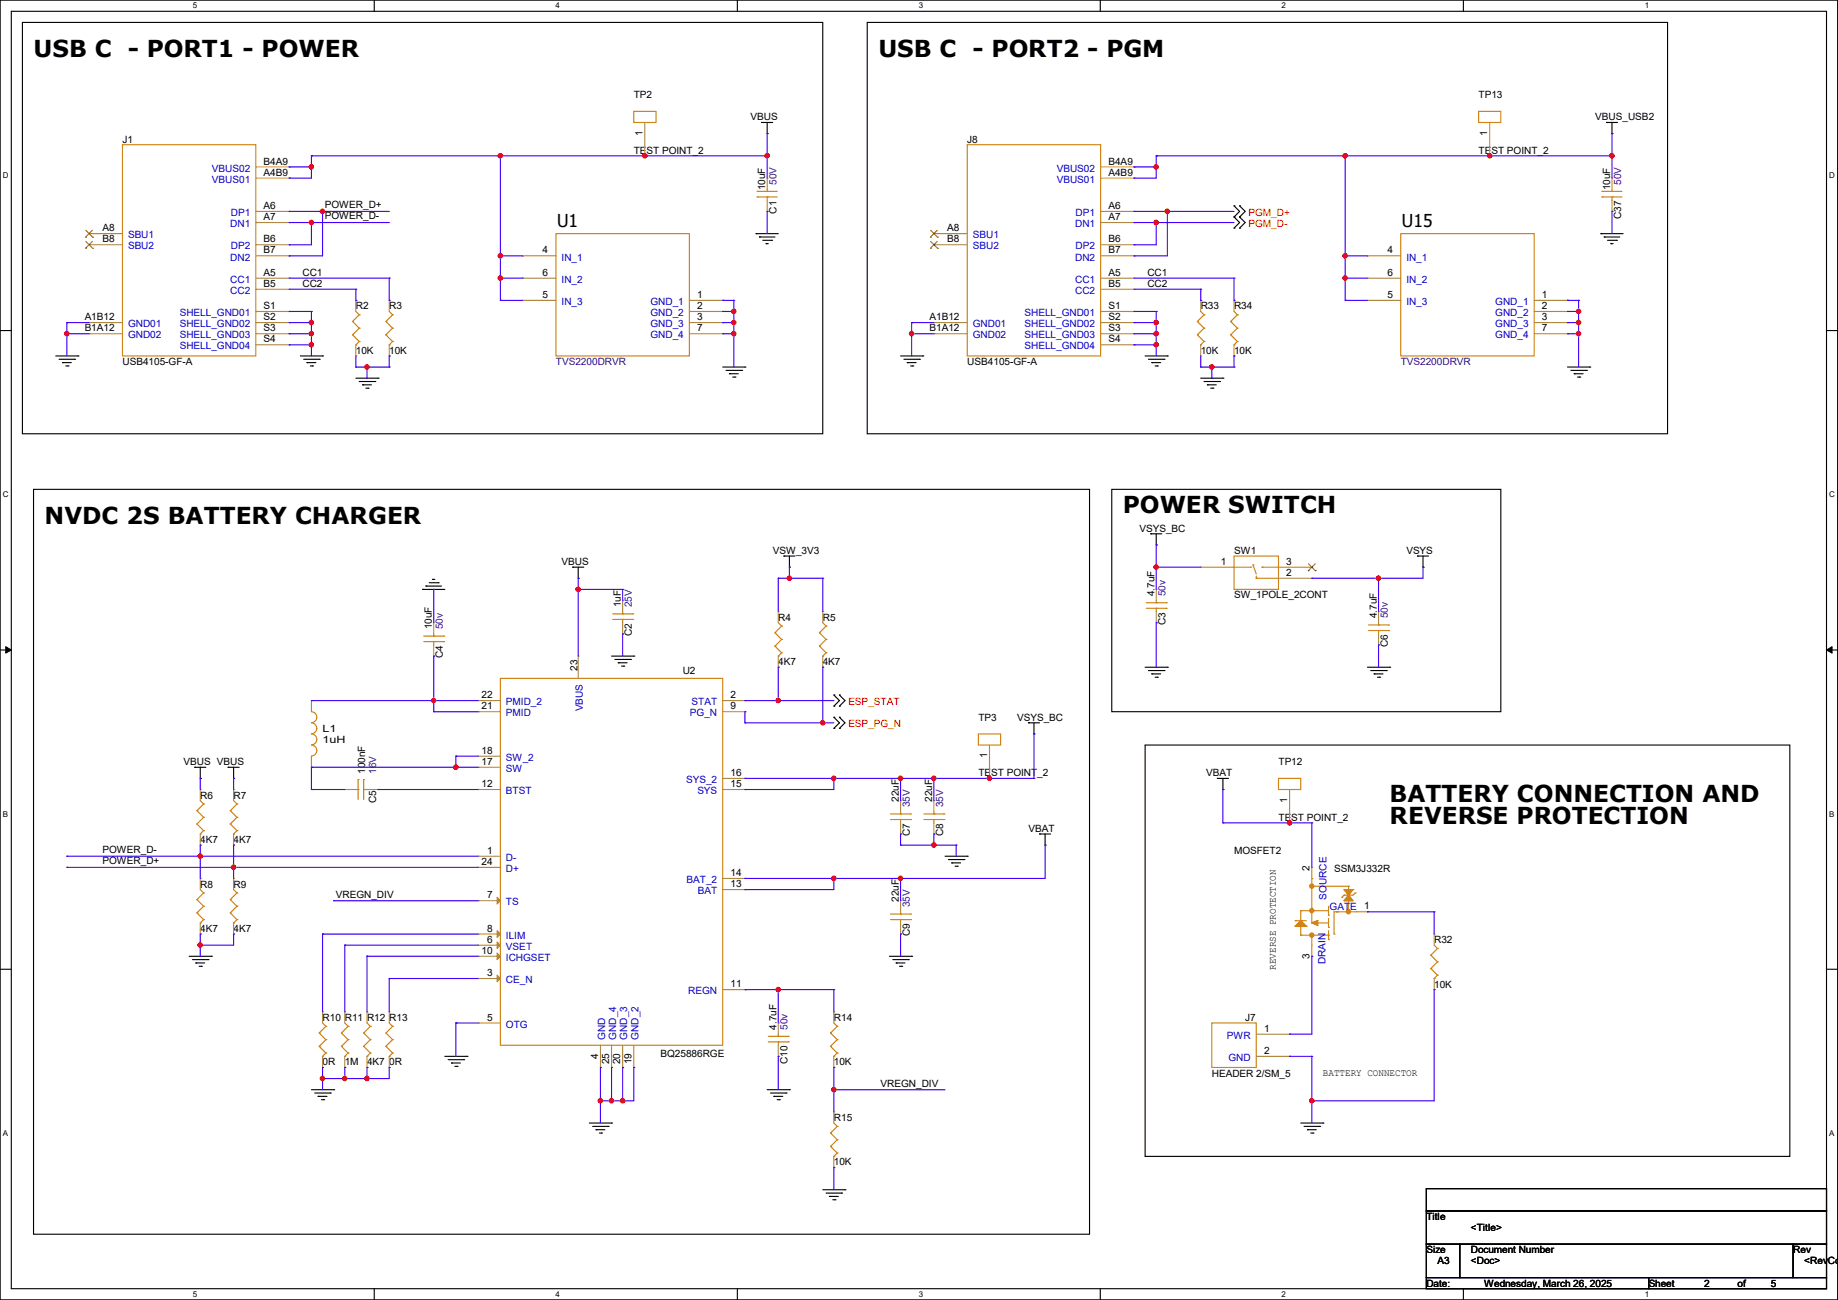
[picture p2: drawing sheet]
<svg xmlns="http://www.w3.org/2000/svg" width="420mm" height="297mm" viewBox="0 0 420 297" stroke-linecap="round" stroke-linejoin="round" font-family="sans-serif">
<path d="M0 0h419.9v297h-419.9zM2.6 2.6h414.8v291.8h-414.8z" fill="none" stroke="#000" stroke-width=".25"/>
<g fill="#fff">
<path d="M44 .3h1v2h-1z"/>
<path d="M44 294.7h1v2h-1z"/>
</g>
<path d="M85.5 0v2.6M85.5 294.4v2.6" fill="none" stroke="#000" stroke-width=".25"/>
<g fill="#fff">
<path d="M127 .3h.9v2h-.9z"/>
<path d="M127 294.7h.9v2h-.9z"/>
</g>
<path d="M168.5 0v2.6M168.5 294.4v2.6" fill="none" stroke="#000" stroke-width=".25"/>
<g fill="#fff">
<path d="M209.9 .3h1v2h-1z"/>
<path d="M209.9 294.7h1v2h-1z"/>
</g>
<path d="M251.4 0v2.6M251.4 294.4v2.6" fill="none" stroke="#000" stroke-width=".25"/>
<g fill="#fff">
<path d="M292.9 .3h.9v2h-.9z"/>
<path d="M292.9 294.7h.9v2h-.9z"/>
</g>
<path d="M334.4 0v2.6M334.4 294.4v2.6" fill="none" stroke="#000" stroke-width=".25"/>
<g fill="#fff">
<path d="M375.8 .3h1v2h-1z"/>
<path d="M375.8 294.7h1v2h-1z"/>
<path d="M.7 39h1.2v2h-1.2z"/>
<path d="M418 39h1.3v2h-1.3z"/>
<path d="M.7 112h1.2v2h-1.2z"/>
<path d="M418 112h1.3v2h-1.3z"/>
</g>
<path d="M0 75.5h2.6M417.4 75.5h2.5" fill="none" stroke="#000" stroke-width=".25"/>
<g fill="#fff">
<path d="M.7 185h1.2v1.9h-1.2z"/>
<path d="M418 185h1.2v1.9h-1.2z"/>
</g>
<path d="M0 148.5h2.6M417.4 148.5h2.5" fill="none" stroke="#000" stroke-width=".25"/>
<path d="M1.3 147.7l1.3 .8-1.3 .7zM417.4 148.5l1.2-.8v1.5z" fill="#000" stroke="#000" stroke-width=".23"/>
<g fill="#fff">
<path d="M.7 257.9h1.2v2h-1.2z"/>
<path d="M418 257.9h1.2v2h-1.2z"/>
</g>
<g fill="none" stroke="#000" stroke-width=".25">
<path d="M5.1 5.1h182.9v94h-182.9zM198.2 5.1h182.8v94h-182.8zM174 28h.1M174 28h2.6M175.3 30.5h.1M175.3 28v2.5M367.1 28h.1M367.1 28h2.5M368.3 30.5h.1M368.3 28v2.5M172.8 53.4h.1M172.8 53.4h5"/>
<path d="M173.5 54.1h.1M173.5 54.1h3.6M174.3 54.9h2M175 55.7h.1M175 55.7h.6M176.3 54.9h.1M282 49.6h.1M282 47h.1M282 52.1h.1M282 47l1.3 1.3-1.3 1.3M282 49.6l1.3 1.2-1.3 1.3M283.3 49.6h.1"/>
<path d="M283.3 47h.1M283.3 52.1h.1M283.3 47l1.2 1.3-1.2 1.3M283.3 49.6l1.2 1.2-1.2 1.3M365.8 53.4h.1M365.8 53.4h5.1M366.6 54.1h.1M366.6 54.1h3.5M367.3 54.9h2.1M368.1 55.7h.1M368.1 55.7h.5M369.4 54.9h.1"/>
<path d="M12.7 81.3h5.1M13.5 82.1h3.6M14.3 82.8h.1M14.3 82.8h2M15 83.6h.5M15.5 83.6h.1M17.1 82.1h.1M17.8 81.3h.1M68.6 81.3h5.1M69.4 82.1h3.5M70.1 82.8h.1M70.1 82.8h2.1"/>
<path d="M70.9 83.6h.5M71.4 83.6h.1M72.9 82.1h.1M73.7 81.3h.1M81.3 86.4h5.1M82.1 87.2h3.5M82.8 87.9h.1M82.8 87.9h2.1M83.6 88.7h.5M84.1 88.7h.1M85.6 87.2h.1M86.4 86.4h.1"/>
<path d="M165.1 83.9h5.1M165.9 84.6h3.6M166.7 85.4h.1M166.7 85.4h2M167.4 86.1h.5M167.9 86.1h.1M169.5 84.6h.1M170.2 83.9h.1M205.8 81.3h5.1M206.5 82.1h3.6M207.3 82.8h.1M207.3 82.8h2"/>
<path d="M208.1 83.6h.5M208.6 83.6h.1M210.1 82.1h.1M210.9 81.3h.1M261.7 81.3h5M262.4 82.1h3.6M263.2 82.8h.1M263.2 82.8h2M263.9 83.6h.6M264.5 83.6h.1M266 82.1h.1M266.7 81.3h.1"/>
<path d="M274.4 86.4h5M275.1 87.2h3.6M275.9 87.9h.1M275.9 87.9h2M276.6 88.7h.6M277.2 88.7h.1M278.7 87.2h.1M279.4 86.4h.1M358.2 83.9h5.1M358.9 84.6h3.6M359.7 85.4h.1M359.7 85.4h2"/>
<path d="M360.5 86.1h.5M361 86.1h.1M362.5 84.6h.1M363.3 83.9h.1M7.7 111.8h241.3v170.2h-241.3zM254 111.8h88.9v50.8h-88.9zM96.6 134.7h.1M96.6 134.7h5M97.3 133.9h.1M97.3 133.9h3.6M98.1 133.1h2M98.8 132.4h.1"/>
<path d="M98.8 132.4h.6M100.1 133.1h.1M130.9 129.6h.1M130.9 129.6h2.5M132.1 132.1h.1M132.1 129.6v2.5M179.1 127h.1M179.1 127h2.6M180.4 129.6h.1M180.4 127v2.6M262.9 122h.1M262.9 122h2.6"/>
<path d="M264.2 124.5h.1M264.2 122v2.5M323.9 127h.1M323.9 127h2.5M325.2 129.6h.1M325.2 127v2.6M139.7 149.9h5.1M140.5 150.7h3.6M141.3 151.4h.1M141.3 151.4h2M142 152.2h.5M142.5 152.2h.1"/>
<path d="M144.1 150.7h.1M144.8 149.9h.1M190.5 158.8h.1M190.5 158.8l1.3 1.3-1.3 1.2M191.8 158.8h.1M191.8 158.8l1.3 1.3-1.3 1.2M261.7 152.4h5M262.4 153.2h3.6M263.2 154h.1M263.2 154h2M263.9 154.7h.6M264.5 154.7h.1"/>
<path d="M266 153.2h.1M266.7 152.4h.1M312.5 152.4h5M313.2 153.2h3.6M314 154h.1M314 154h2M314.7 154.7h.6M315.3 154.7h.1M316.8 153.2h.1M317.5 152.4h.1M44.5 175.3h.1M44.5 175.3h2.5"/>
<path d="M45.8 177.8h.1M45.8 175.3v2.5M52.1 175.3h.1M52.1 175.3h2.6M53.4 177.8h.1M53.4 175.3v2.5M190.5 161.3h.1M190.5 166.4h.1M190.5 163.9h.1M190.5 163.9l1.3 1.2-1.3 1.3M191.8 161.3h.1M191.8 166.4h.1"/>
<path d="M191.8 163.9h.1M191.8 163.9l1.3 1.2-1.3 1.3M235 165.1h.1M235 165.1h2.5M236.3 167.7h.1M236.3 165.1v2.6M261.7 170.2h147.3v94h-147.3zM278.2 177.8h.1M278.2 177.8h2.5M279.4 177.8v2.6M215.9 195.6h5.1M216.7 196.4h3.6"/>
<path d="M217.5 197.1h.1M217.5 197.1h2M218.2 197.9h.5M218.7 197.9h.1M220.3 196.4h.1M221 195.6h.1M237.5 190.5h.1M237.5 190.5h2.6M238.8 193.1h.1M238.8 190.5v2.6M279.4 180.4h.1M43.2 218.5h5.1"/>
<path d="M44 219.2h3.5M47.5 219.2h.1M48.3 218.5h.1M203.2 218.5h5.1M204 219.2h3.6M207.6 219.2h.1M208.3 218.5h.1M0 221.4h2.6M44.7 220h.1M44.7 220h2.1M45.5 220.8h.5M46 220.8h.1"/>
<path d="M204.8 220h.1M204.8 220h2M205.5 220.8h.5M206 220.8h.1M417.4 221.4h2.5M71.2 249h5M71.9 249.7h3.6M72.7 250.5h.1M72.7 250.5h2M73.4 251.2h.6M74 251.2h.1M75.5 249.7h.1"/>
<path d="M76.2 249h.1M101.6 241.3h5.1M102.4 242.1h3.6M103.2 242.9h.1M103.2 242.9h2M103.9 243.6h.5M104.4 243.6h.1M106 242.1h.1M106.7 241.3h.1M134.7 256.6h5M135.4 257.3h3.6M136.2 258.1h.1"/>
<path d="M136.2 258.1h2M136.9 258.9h.6M137.5 258.9h.1M139 257.3h.1M139.7 256.6h.1M175.3 249h5.1M176.1 249.7h3.5M176.8 250.5h.1M176.8 250.5h2.1M177.6 251.2h.5M178.1 251.2h.1M179.6 249.7h.1"/>
<path d="M180.4 249h.1M297.2 256.6h5.1M298 257.3h3.5M298.7 258.1h.1M298.7 258.1h2.1M299.5 258.9h.5M300 258.9h.1M301.5 257.3h.1M302.3 256.6h.1M188 271.8h5.1M188.8 272.6h3.5M189.5 273.3h.1"/>
<path d="M189.5 273.3h2.1M190.3 274.1h.5M190.8 274.1h.1M192.3 272.6h.1M193.1 271.8h.1M325.9 271.6h91.5v5h-91.5zM325.9 276.6h91.5v7.7h-91.5zM325.9 284.3h7.6v7.6h-7.6zM325.9 291.9h50.8v2.5h-50.8zM333.5 284.3h76.2v7.6h-76.2zM376.7 291.9h40.7v2.5h-40.7zM409.7 284.3h7.7v7.6h-7.7z"/>
</g>
<g fill="none" stroke="#cc8006" stroke-width=".25">
<path d="M28 33.1h30.5v48.2h-30.5zM144.8 25.4h5.1v2.6h-5.1zM221 33.1h30.5v48.2h-30.5zM337.9 25.4h5v2.6h-5zM127 53.4h30.5v27.9h-30.5zM173 45h.1M173 43.7h.1M173 45h4.6M173 43.7h4.6M175.3 43.7h.1M175.3 45h.1M175.3 43.2v.5"/>
<path d="M175.3 45v.8M320.1 53.4h30.5v27.9h-30.5zM366.1 45h.1M366.1 43.7h.1M366.1 45h4.5M366.1 43.7h4.5M368.3 43.7h.1M368.3 45h.1M368.3 43.2v.5M368.3 45v.8M80.6 73.4h.1M80.6 76.5h.1"/>
<path d="M80.6 73.4l1.5 1.6M80.6 76.5l1.5 1.5M81.3 78.8h.1M81.3 71.2l.8 .7M82.1 71.9h.1M82.1 75h.1M82.1 78h.1M82.1 71.9l-1.5 1.5M82.1 75l-1.5 1.5M82.1 78l-.8 .8M88.2 73.4h.1M88.2 76.5h.1"/>
<path d="M88.2 73.4l1.5 1.6M88.2 76.5l1.5 1.5M88.9 78.8h.1M88.9 71.2l.8 .7M89.7 71.9h.1M89.7 75h.1M89.7 78h.1M89.7 71.9l-1.5 1.5M89.7 75l-1.5 1.5M89.7 78l-.8 .8M273.6 73.4h.1M273.6 76.5h.1"/>
<path d="M273.6 73.4l1.5 1.6M273.6 76.5l1.5 1.5M274.4 78.8h.1M274.4 71.2l.7 .7M275.1 71.9h.1M275.1 75h.1M275.1 78h.1M275.1 71.9l-1.5 1.5M275.1 75l-1.5 1.5M275.1 78l-.7 .8M281.2 73.4h.1M281.2 76.5h.1"/>
<path d="M281.2 73.4l1.5 1.6M281.2 76.5l1.5 1.5M282 78.8h.1M282 71.2l.7 .7M282.7 71.9h.1M282.7 75h.1M282.7 78h.1M282.7 71.9l-1.5 1.5M282.7 75l-1.5 1.5M282.7 78l-.7 .8M142.3 139.7v.6M261.9 139h4.6"/>
<path d="M261.9 137.7h4.6M264.2 137.7h.1M264.2 139h.1M264.2 137.2v.5M264.2 139v.7M266.5 139h.1M266.5 137.7h.1M282 127h10.1v7.7h-10.1zM282 129.6h3.8M285.8 129.6h.1M286.3 129.1h.1M286.3 129.1l.8 2"/>
<path d="M287.1 132.1h.1M287.1 132.1h5M287.1 131.6v.5M288.3 129.6h.1M288.3 129.6h3.8M96.8 146.6h4.6M96.8 145.3h4.6M99.1 145.3h.1M99.1 146.6h.1M99.1 144.8v.5M99.1 146.6v.8M101.4 146.6h.1"/>
<path d="M101.4 145.3h.1M114.3 155h50.8v83.8h-50.8zM140 141.5h4.6M140 140.3h4.6M142.3 140.3h.1M142.3 141.5h.1M142.3 141.5v.8M144.6 141.5h.1M144.6 140.3h.1M177.1 144.6h.1M177.1 147.6h.1M177.1 144.6l1.5 1.5"/>
<path d="M177.1 147.6l1.5 1.5M177.8 149.9h.1M177.8 142.3l.8 .7M178.6 143h.1M178.6 146.1h.1M178.6 149.1h.1M178.6 143l-1.5 1.6M178.6 146.1l-1.5 1.5M178.6 149.1l-.8 .8M187.2 144.6h.1M187.2 147.6h.1M187.2 144.6l1.6 1.5"/>
<path d="M187.2 147.6l1.6 1.5M188 149.9h.1M188 142.3l.8 .7M188.8 143h.1M188.8 146.1h.1M188.8 149.1h.1M188.8 143l-1.6 1.6M188.8 146.1l-1.6 1.5M188.8 149.1l-.8 .8M312.7 144.1h4.6M312.7 142.8h4.6M315 142.8h.1"/>
<path d="M315 144.1h.1M315 142.3v.5M315 144.1v.7M317.3 144.1h.1M317.3 142.8h.1M71.2 162.6a1.25 1.25 0 0 1 1.2 1.3 1.25 1.25 0 0 1-1.2 1.2M71.2 165.1a1.25 1.25 0 0 1 1.2 1.3 1.25 1.25 0 0 1-1.2 1.2 1.27 1.27 0 0 1 1.2 1.3 1.27 1.27 0 0 1-1.2 1.3M71.2 170.2a1.25 1.25 0 0 1 1.2 1.3 1.25 1.25 0 0 1-1.2 1.2M81.8 178.1h.1M81.8 178.1v4.6M83.1 178.1h.1M83.1 178.1v4.6"/>
<path d="M223.6 167.7h5v2.5h-5zM292.1 177.8h5.1v2.6h-5.1zM45 185.2h.1M45 188.3h.1M45 185.2l1.5 1.5M45 188.3l1.5 1.5M45.8 190.5h.1M45.8 182.9l.7 .8M46.5 183.7h.1M46.5 186.7h.1M46.5 189.8h.1M46.5 183.7l-1.5 1.5"/>
<path d="M46.5 186.7l-1.5 1.6M46.5 189.8l-.7 .7M52.6 185.2h.1M52.6 188.3h.1M52.6 185.2l1.5 1.5M52.6 188.3l1.5 1.5M53.4 190.5h.1M53.4 182.9l.7 .8M54.1 183.7h.1M54.1 186.7h.1M54.1 189.8h.1M54.1 183.7l-1.5 1.5"/>
<path d="M54.1 186.7l-1.5 1.6M54.1 189.8l-.7 .7M81.3 180.4h.5M81.8 180.4h.1M83.1 180.4h.1M83.1 180.4h.8M203.5 187.2h4.6M203.5 186h4.6M205.8 186h.1M205.8 187.2h.1M205.8 185.5v.5M205.8 187.2v.8"/>
<path d="M208.1 187.2h.1M208.1 186h.1M211.1 187.2h4.6M211.1 186h4.6M213.4 186h.1M213.4 187.2h.1M213.4 185.5v.5M213.4 187.2v.8M215.7 187.2h.1M215.7 186h.1M45 205.5h.1M45 208.6h.1"/>
<path d="M45 205.5l1.5 1.6M45 208.6l1.5 1.5M45.8 210.9h.1M45.8 203.2l.7 .8M46.5 204h.1M46.5 207.1h.1M46.5 210.1h.1M46.5 204l-1.5 1.5M46.5 207.1l-1.5 1.5M46.5 210.1l-.7 .8M52.6 205.5h.1M52.6 208.6h.1"/>
<path d="M52.6 205.5l1.5 1.6M52.6 208.6l1.5 1.5M53.4 210.9h.1M53.4 203.2l.7 .8M54.1 204h.1M54.1 207.1h.1M54.1 210.1h.1M54.1 204l-1.5 1.5M54.1 207.1l-1.5 1.5M54.1 210.1l-.7 .8M203.5 210.1h4.6M203.5 208.8h4.6"/>
<path d="M205.8 208.8h.1M205.8 210.1h.1M205.8 208.3v.5M205.8 210.1v.8M208.1 210.1h.1M208.1 208.8h.1M296 210.4h.1M296 211.6h.1M296 210.4h2.5M296 211.6h2.5M297.2 208.1h.1M297.2 213.7h.1"/>
<path d="M297.2 210.4h.1M297.2 208.1h6.4M297.2 213.7h6.4M297.2 208.1v2.3M297.2 211.6v2.1M297.2 210.4l-1.2 1.2M297.2 210.4l1.3 1.2M298.5 211.6h.1M299.8 200.7h.1M299.8 213.7h.1M299.8 202.5h.1M299.8 210.9h.1"/>
<path d="M299.8 200.7v10.2M299.8 213.7v2.2M299.8 202.5h8.3M299.8 210.9l1.2 .5M301 210.9h.1M301 211.4h.1M301 210.4h.1M301 210.9h2.6M301 210.4v1M301 210.4l-1.2 .5M303.6 211.9h.1M303.6 214.7h.1"/>
<path d="M303.6 209.1h.1M303.6 213.7h.1M303.6 207.1v2M303.6 209.8v2.1M303.6 212.6v2.1M304.8 213.4h.1M305.4 208.3h.1M305.6 208.3h.1M306.6 205h.1M307.1 204.5h.1M307.1 205.8h.1M307.1 203.2h.1"/>
<path d="M307.1 204.5l-.5 .5M307.1 203.2l2.1 2.6h-2.1M307.1 203.2h2.1M308.1 205.8h.1M308.1 204.5h.1M308.1 202.5h.1M308.1 202.5v.7M308.1 205.8v2.5M309.2 203.2h.1M309.2 203.2l-2.1 2.6M309.7 204h.1M309.7 204l-.5 .5h-2.1"/>
<path d="M309.9 208.3h-5.1v5.1M326.9 218.2h.1M326.9 218.2l1.6 1.6M327.7 215.9l.8 .8M328.5 216.7h.1M328.5 219.8h.1M328.5 216.7l-1.6 1.5M328.5 219.8l-1.6 1.5M72.9 236h.1M72.9 239.1h.1M72.9 236l1.6 1.5M72.9 239.1l1.6 1.5"/>
<path d="M73.7 233.7l.8 .8M74.5 234.5h.1M74.5 237.5h.1M74.5 234.5l-1.6 1.5M74.5 237.5l-1.6 1.6M78 236h.1M78 239.1h.1M78 236l1.5 1.5M78 239.1l1.5 1.5M78.8 233.7l.7 .8M79.5 234.5h.1M79.5 237.5h.1"/>
<path d="M79.5 234.5l-1.5 1.5M79.5 237.5l-1.5 1.6M83.1 236h.1M83.1 239.1h.1M83.1 236l1.5 1.5M83.1 239.1l1.5 1.5M83.9 233.7l.7 .8M84.6 234.5h.1M84.6 237.5h.1M84.6 234.5l-1.5 1.5M84.6 237.5l-1.5 1.6M88.2 236h.1"/>
<path d="M88.2 239.1h.1M88.2 236l1.5 1.5M88.2 239.1l1.5 1.5M88.9 233.7l.8 .8M89.7 234.5h.1M89.7 237.5h.1M89.7 234.5l-1.5 1.5M89.7 237.5l-1.5 1.6M175.6 238h4.5M175.6 236.8h4.5M177.8 236.8h.1M177.8 238h.1"/>
<path d="M177.8 236.3v.5M177.8 238v.8M180.1 238h.1M180.1 236.8h.1M189.8 236h.1M189.8 239.1h.1M189.8 236l1.5 1.5M189.8 239.1l1.5 1.5M190.5 233.7l.8 .8M191.3 234.5h.1M191.3 237.5h.1M191.3 234.5l-1.5 1.5"/>
<path d="M191.3 237.5l-1.5 1.6M276.9 233.7h10.2v10.2h-10.2zM326.9 221.3h.1M326.9 221.3l1.6 1.5M327.7 223.6h.1M328.5 222.8h.1M328.5 222.8l-.8 .8M73.7 241.3h.1M74.5 240.6h.1M74.5 240.6l-.8 .7M78.8 241.3h.1M79.5 240.6h.1"/>
<path d="M79.5 240.6l-.7 .7M83.9 241.3h.1M84.6 240.6h.1M84.6 240.6l-.7 .7M88.9 241.3h.1M89.7 240.6h.1M89.7 240.6l-.8 .7M189.8 258.9h.1M189.8 258.9l1.5 1.5M190.5 241.3h.1M190.5 256.6l.8 .7M191.3 240.6h.1"/>
<path d="M191.3 257.3h.1M191.3 240.6l-.8 .7M191.3 257.3l-1.5 1.6M189.8 261.9h.1M189.8 261.9l1.5 1.5M190.5 264.2h.1M191.3 260.4h.1M191.3 263.4h.1M191.3 260.4l-1.5 1.5M191.3 263.4l-.8 .8"/>
</g>
<g fill="none" stroke="#a84" stroke-width=".25">
<path d="M58.5 38.1h7.6M66.1 38.1h.1M147.4 35.6h.1M147.4 28v7.6M251.5 38.1h7.6M259.1 38.1h.1M340.4 35.6h.1M340.4 28v7.6M20.4 55.9h.1M20.4 53.4h.1M20.4 55.9h7.6M20.4 53.4h7.6"/>
<path d="M58.5 58.5h7.6M58.5 40.7h7.6M58.5 55.9h7.6M58.5 48.3h7.6M58.5 50.8h7.6M66.1 40.7h.1M66.1 55.9h.1M66.1 58.5h.1M66.1 48.3h.1M66.1 50.8h.1M119.4 58.5h.1M119.4 58.5h7.6"/>
<path d="M175.3 40.7h.1M175.3 48.3h.1M175.3 40.7v2.5M175.3 45.8v2.5M213.4 55.9h.1M213.4 53.4h.1M213.4 55.9h7.6M213.4 53.4h7.6M251.5 58.5h7.6M251.5 40.7h7.6M251.5 55.9h7.6M251.5 48.3h7.6"/>
<path d="M251.5 50.8h7.6M259.1 40.7h.1M259.1 55.9h.1M259.1 58.5h.1M259.1 48.3h.1M259.1 50.8h.1M312.5 58.5h.1M312.5 58.5h7.6M368.3 40.7h.1M368.3 48.3h.1M368.3 40.7v2.5M368.3 45.8v2.5"/>
<path d="M20.4 73.7h.1M20.4 76.2h.1M20.4 73.7h7.6M20.4 76.2h7.6M58.5 71.2h7.6M58.5 63.5h7.6M58.5 73.7h7.6M58.5 76.2h7.6M58.5 66.1h7.6M58.5 78.8h7.6M66.1 66.1h.1M66.1 71.2h.1"/>
<path d="M66.1 73.7h.1M66.1 76.2h.1M66.1 78.8h.1M66.1 63.5h.1M81.3 68.6h.1M81.3 68.6v2.6M81.3 78.8v2.5M88.9 68.6h.1M88.9 68.6v2.6M88.9 78.8v2.5M119.4 63.5h.1M119.4 68.6h.1"/>
<path d="M119.4 68.6h7.6M119.4 63.5h7.6M157.5 68.6h7.6M157.5 71.2h7.6M157.5 73.7h7.6M157.5 76.2h7.6M165.1 68.6h.1M165.1 71.2h.1M165.1 73.7h.1M165.1 76.2h.1M213.4 73.7h.1M213.4 76.2h.1"/>
<path d="M213.4 73.7h7.6M213.4 76.2h7.6M251.5 71.2h7.6M251.5 63.5h7.6M251.5 73.7h7.6M251.5 76.2h7.6M251.5 66.1h7.6M251.5 78.8h7.6M259.1 66.1h.1M259.1 71.2h.1M259.1 73.7h.1M259.1 76.2h.1"/>
<path d="M259.1 78.8h.1M259.1 63.5h.1M274.4 68.6h.1M274.4 68.6v2.6M274.4 78.8v2.5M282 68.6h.1M282 68.6v2.6M282 78.8v2.5M312.5 63.5h.1M312.5 68.6h.1M312.5 68.6h7.6M312.5 63.5h7.6"/>
<path d="M350.6 68.6h7.6M350.6 71.2h7.6M350.6 73.7h7.6M350.6 76.2h7.6M358.2 68.6h.1M358.2 71.2h.1M358.2 73.7h.1M358.2 76.2h.1M81.3 81.3h.1M88.9 81.3h.1M274.4 81.3h.1M282 81.3h.1"/>
<path d="M142.3 137.2h.1M142.3 137.2v2.5M177.8 139.7h.1M177.8 139.7v2.6M188 139.7h.1M188 139.7v2.6M264.2 134.7h.1M264.2 134.7v2.5M264.2 139.7v2.6M274.4 129.6h.1M274.4 129.6h7.6M292.1 129.6h7.7"/>
<path d="M292.1 132.1h7.7M299.8 132.1h.1M299.8 129.6h.1M315 139.7h.1M315 139.7v2.6M99.1 142.3h.1M99.1 149.9h.1M99.1 142.3v2.5M99.1 147.4v2.5M132.1 149.9h.1M132.1 149.9v5.1M142.3 144.8h.1"/>
<path d="M142.3 142.3v2.5M177.8 152.4h.1M177.8 149.9v2.5M188 152.4h.1M188 149.9v2.5M264.2 142.3h.1M315 147.4h.1M315 144.8v2.6M71.2 160.1h.1M71.2 175.3h.1M71.2 160.1v2.5M71.2 172.8v2.5"/>
<path d="M109.3 175.3h.1M109.3 172.8h.1M109.3 162.6h.1M109.3 160.1h.1M109.3 160.1h5M109.3 162.6h5M109.3 175.3h5M109.3 172.8h5M165.1 160.1h5.1M165.1 162.6h5.1M165.1 177.8h5.1M170.2 160.1h.1"/>
<path d="M170.2 162.6h.1M170.2 177.8h.1M226.1 177.8h.1M226.1 170.2v7.6M45.8 180.4h.1M45.8 193.1h.1M45.8 180.4v2.5M45.8 190.5v2.6M53.4 180.4h.1M53.4 193.1h.1M53.4 180.4v2.5M53.4 190.5v2.6"/>
<path d="M78.8 180.4h.1M78.8 180.4h2.5M83.9 180.4h2.5M86.4 180.4h.1M109.3 195.6h.1M109.3 180.4h.1M109.3 198.2h.1M109.3 195.6h5M109.3 180.4h5M109.3 198.2h5M165.1 180.4h5.1M170.2 180.4h.1"/>
<path d="M205.8 182.9h.1M205.8 190.5h.1M205.8 182.9v2.6M205.8 188v2.5M213.4 182.9h.1M213.4 190.5h.1M213.4 182.9v2.6M213.4 188v2.5M294.7 188h.1M294.7 180.4v7.6M299.8 198.2h.1M299.8 198.2v2.5"/>
<path d="M45.8 200.7h.1M45.8 213.4h.1M45.8 200.7v2.5M45.8 210.9v2.5M53.4 200.7h.1M53.4 213.4h.1M53.4 200.7v2.5M53.4 210.9v2.5M109.3 215.9h.1M109.3 205.8h.1M109.3 213.4h.1M109.3 218.5h.1"/>
<path d="M109.3 215.9h5M109.3 205.8h5M109.3 213.4h5M109.3 218.5h5M165.1 203.2h5.1M165.1 200.7h5.1M170.2 203.2h.1M170.2 200.7h.1M205.8 205.8h.1M205.8 213.4h.1M205.8 205.8v2.5M205.8 210.9v2.5"/>
<path d="M299.8 218.5h.1M299.8 215.9v2.6M309.9 208.3h2.6M312.5 208.3h.1M327.7 213.4h.1M327.7 213.4v2.5M73.7 231.2h.1M73.7 231.2v2.5M78.8 231.2h.1M78.8 231.2v2.5M83.9 231.2h.1M83.9 231.2v2.5"/>
<path d="M88.9 231.2h.1M88.9 231.2v2.5M109.3 223.6h.1M109.3 233.7h.1M109.3 223.6h5M109.3 233.7h5M137.2 238.8v5.1M139.7 238.8v5.1M142.3 238.8v5.1M144.8 238.8v5.1M165.1 226.1h5.1M170.2 226.1h.1"/>
<path d="M177.8 233.7h.1M177.8 233.7v2.6M177.8 238.8v2.5M190.5 231.2h.1M190.5 231.2v2.5M287.1 236.3h7.6M294.7 236.3h.1M327.7 226.1h.1M327.7 223.6v2.5M73.7 243.9h.1M73.7 241.3v2.6M78.8 243.9h.1"/>
<path d="M78.8 241.3v2.6M83.9 243.9h.1M83.9 241.3v2.6M88.9 243.9h.1M88.9 241.3v2.6M137.2 243.9h.1M139.7 243.9h.1M142.3 243.9h.1M144.8 243.9h.1M177.8 241.3h.1M190.5 243.9h.1M190.5 254h.1"/>
<path d="M190.5 241.3v2.6M190.5 254v2.6M287.1 241.3h7.6M294.7 241.3h.1M190.5 266.7h.1M190.5 264.2v2.5"/>
</g>
<g fill="#a84" stroke="#a84" stroke-width=".25">
<path d="M113.6 222.8l.7 .8-.7 .7z"/>
<path d="M113.6 215.2l.7 .7-.7 .8z"/>
<path d="M113.6 205l.7 .8-.7 .7z"/>
<path d="M113.6 212.6l.7 .8-.7 .8z"/>
<path d="M113.6 217.7l.7 .8-.7 .7z"/>
</g>
<g fill="none" stroke="#804000" stroke-width=".23">
<path d="M19.6 56.7h.1M19.6 54.2h.1M19.6 55.2l1.6 1.5M19.6 52.6l1.6 1.6M21.1 55.2l-1.5 1.5M21.1 52.6l-1.5 1.6M21.2 56.7h.1M21.2 54.2h.1M212.6 56.7h.1M212.6 54.2h.1M212.6 55.2l1.6 1.5M212.6 52.6l1.6 1.6"/>
<path d="M214.2 55.2l-1.6 1.5M214.2 52.6l-1.6 1.6M214.2 56.7h.1M214.2 54.2h.1M299 130.4h.1M299 128.8l1.6 1.6M300.5 128.8l-1.5 1.6M300.6 130.4h.1"/>
</g>
<g fill="#cc8006" stroke="#cc8006" stroke-width=".25">
<path d="M299.8 210.9l1.2-.5v1z"/>
<path d="M297.2 210.4l1.3 1.2h-2.5z"/>
<path d="M307.1 203.2h2.1l-1.1 1.3 1.1 1.3h-2.1l1-1.3z" fill-rule="evenodd"/>
<circle cx="308.1" cy="208.3" r=".49"/>
<circle cx="299.7" cy="213.6" r=".49"/>
<circle cx="299.7" cy="208" r=".49"/>
<circle cx="299.7" cy="202.5" r=".49"/>
</g>
<g fill="none" stroke="#4200ff" stroke-width=".25">
<path d="M66.1 38.1h.1M66.1 38.1h5.1M71.2 35.6h.1M71.2 38.1h.1M71.2 35.6v5.1h-5.1M71.2 35.6h104.1M114.3 35.6h.1M114.3 35.6v33M147.4 35.6h.1M175.3 30.5h.1M175.3 35.6h.1M175.3 30.5v10.2"/>
<path d="M259.1 38.1h.1M259.1 38.1h5.1M264.2 35.6h.1M264.2 38.1h.1M264.2 35.6h104.1M264.2 35.6v5.1h-5.1M307.4 35.6h.1M307.4 35.6v33M340.4 35.6h.1M368.3 30.5h.1M368.3 35.6h.1M368.3 30.5v10.2"/>
<path d="M66.1 40.7h.1M66.1 48.3h.1M66.1 50.8h.1M66.1 55.9h.1M66.1 58.5h.1M66.1 48.3h22.8M66.1 50.8h22.8M71.2 50.8h.1M71.2 50.8v5.1h-5.1M73.7 48.3h.1M73.7 48.3v10.2h-7.6M114.3 58.5h.1"/>
<path d="M114.3 58.5h5.1M175.3 48.3h.1M175.3 48.3v5.1M259.1 40.7h.1M259.1 48.3h.1M259.1 50.8h.1M259.1 55.9h.1M259.1 58.5h.1M259.1 48.3h22.9M259.1 50.8h22.9M264.2 50.8h.1M264.2 50.8v5.1h-5.1"/>
<path d="M266.7 48.3h.1M266.7 48.3v10.2h-7.6M307.4 58.5h.1M307.4 58.5h5.1M368.3 48.3h.1M368.3 48.3v5.1M15.3 73.7h.1M15.3 76.2h.1M15.3 73.7v7.6M15.3 73.7h5.1M15.3 76.2h5.1M66.1 71.2h.1"/>
<path d="M66.1 73.7h.1M66.1 76.2h.1M66.1 78.8h.1M66.1 63.5h22.8M66.1 66.1h15.2M66.1 71.2h5.1M66.1 73.7h5.1M66.1 76.2h5.1M66.1 78.8h5.1M71.2 71.2h.1M71.2 73.7h.1M71.2 76.2h.1"/>
<path d="M71.2 78.8h.1M71.2 71.2v10.1M81.3 66.1h.1M81.3 68.6h.1M81.3 66.1v2.5M88.9 63.5h.1M88.9 68.6h.1M88.9 63.5v5.1M114.3 63.5h.1M114.3 68.6h.1M114.3 63.5h5.1M114.3 68.6h5.1"/>
<path d="M165.1 68.6h.1M165.1 71.2h.1M165.1 73.7h.1M165.1 76.2h.1M165.1 68.6h2.6M165.1 71.2h2.6M165.1 73.7h2.6M165.1 76.2h2.6M167.7 68.6h.1M167.7 71.2h.1M167.7 73.7h.1M167.7 76.2h.1"/>
<path d="M167.7 68.6v15.3M208.3 73.7h.1M208.3 76.2h.1M208.3 73.7h5.1M208.3 76.2h5.1M208.3 73.7v7.6M259.1 71.2h.1M259.1 73.7h.1M259.1 76.2h.1M259.1 78.8h.1M259.1 63.5h22.9M259.1 66.1h15.3"/>
<path d="M259.1 71.2h5.1M259.1 73.7h5.1M259.1 76.2h5.1M259.1 78.8h5.1M264.2 71.2h.1M264.2 73.7h.1M264.2 76.2h.1M264.2 78.8h.1M264.2 71.2v10.1M274.4 66.1h.1M274.4 68.6h.1M274.4 66.1v2.5"/>
<path d="M282 63.5h.1M282 68.6h.1M282 63.5v5.1M307.4 63.5h.1M307.4 68.6h.1M307.4 63.5h5.1M307.4 68.6h5.1M358.2 68.6h.1M358.2 71.2h.1M358.2 73.7h.1M358.2 76.2h.1M358.2 68.6h2.5"/>
<path d="M358.2 71.2h2.5M358.2 73.7h2.5M358.2 76.2h2.5M360.7 68.6h.1M360.7 71.2h.1M360.7 73.7h.1M360.7 76.2h.1M360.7 68.6v15.3M81.3 83.9h.1M81.3 81.3v2.6M81.3 83.9h7.6M83.9 83.9h.1"/>
<path d="M83.9 86.4h.1M83.9 83.9v2.5M88.9 81.3h.1M88.9 83.9h.1M88.9 81.3v2.6M274.4 83.9h.1M274.4 83.9h7.6M274.4 81.3v2.6M276.9 83.9h.1M276.9 86.4h.1M276.9 83.9v2.5M282 81.3h.1"/>
<path d="M282 83.9h.1M282 81.3v2.6M99.1 134.7h.1M99.1 134.7v7.6M132.1 132.1h.1M132.1 134.7h.1M132.1 132.1v17.8M132.1 134.7h10.2M142.3 134.7h.1M142.3 134.7v2.5M177.8 132.1h.1M177.8 132.1v7.6"/>
<path d="M177.8 132.1h10.2M180.4 129.6h.1M180.4 132.1h.1M180.4 129.6v2.5M188 132.1h.1M188 132.1v7.6M264.2 124.5h.1M264.2 129.6h.1M264.2 124.5v10.2M264.2 129.6h10.2M299.8 132.1h.1M315 132.1h.1"/>
<path d="M315 132.1v7.6M325.2 129.6h.1M325.2 129.6v2.5h-25.4M99.1 149.9h.1M99.1 149.9v12.7M142.3 144.8h.1M142.3 144.8v5.1M177.8 152.4h.1M177.8 152.4v7.7M188 152.4h.1M188 152.4v12.7M264.2 142.3h.1"/>
<path d="M264.2 142.3v10.1M315 147.4h.1M315 147.4v5M45.8 177.8h.1M45.8 177.8v2.6M53.4 177.8h.1M53.4 177.8v2.6M71.2 175.3h.1M71.2 160.1h.1M71.2 175.3v5.1M71.2 160.1h38.1M71.2 175.3h38.1"/>
<path d="M99.1 160.1h.1M99.1 162.6h.1M99.1 162.6h10.2M104.2 172.8h.1M104.2 175.3h.1M104.2 172.8h5.1M104.2 172.8v2.5M170.2 160.1h.1M170.2 177.8h.1M170.2 165.1h.1M170.2 162.6h.1M170.2 160.1h20.3"/>
<path d="M170.2 177.8h66.1M170.2 165.1h20.3M170.2 162.6v2.5M177.8 160.1h.1M188 165.1h.1M190.5 177.8h.1M190.5 177.8v2.6h-20.3M205.8 177.8h.1M205.8 177.8v5.1M213.4 177.8h.1M213.4 177.8v5.1M226.1 177.8h.1"/>
<path d="M236.3 167.7h.1M236.3 177.8h.1M236.3 167.7v10.1M15.3 195.6h.1M15.3 198.2h.1M15.3 195.6h94M15.3 198.2h94M45.8 195.6h.1M45.8 193.1h.1M45.8 193.1v7.6M53.4 198.2h.1M53.4 193.1h.1"/>
<path d="M53.4 193.1v7.6M71.2 180.4h.1M71.2 180.4h7.6M86.4 180.4h.1M86.4 180.4h22.9M170.2 180.4h.1M205.8 190.5h.1M205.8 193.1h.1M205.8 190.5v2.6M205.8 193.1h12.7M213.4 190.5h.1M213.4 193.1h.1"/>
<path d="M213.4 190.5v2.6M218.5 193.1h.1M218.5 193.1v2.5M238.8 193.1h.1M238.8 193.1v7.6h-68.6M279.4 180.4h.1M279.4 188h.1M279.4 180.4v7.6M279.4 188h20.4M294.7 188h.1M299.8 188h.1M299.8 188v10.2"/>
<path d="M45.8 213.4h.1M45.8 215.9h.1M45.8 213.4v5.1M53.4 213.4h.1M53.4 213.4v2.5h-7.6M73.7 213.4h.1M73.7 213.4v17.8M73.7 213.4h35.6M76.2 205.8h.1M76.2 205.8h33.1M78.8 215.9h.1M78.8 215.9h30.5"/>
<path d="M78.8 215.9v15.3M83.9 218.5h.1M83.9 218.5h25.4M83.9 218.5v12.7M170.2 200.7h.1M170.2 203.2h.1M190.5 200.7h.1M190.5 200.7v2.5h-20.3M205.8 200.7h.1M205.8 213.4h.1M205.8 200.7v5.1M205.8 213.4v5.1"/>
<path d="M299.8 218.5h.1M299.8 218.5v17.8h-5.1M312.5 208.3h.1M312.5 208.3h15.2M327.7 208.3h.1M327.7 208.3v5.1M88.9 223.6h.1M88.9 223.6h20.4M88.9 223.6v7.6M104.2 233.7h.1M104.2 233.7v7.6M104.2 233.7h5.1"/>
<path d="M170.2 226.1h.1M170.2 226.1h20.3M177.8 226.1h.1M177.8 226.1v7.6M190.5 226.1h.1M190.5 226.1v5.1M294.7 236.3h.1M327.7 226.1h.1M327.7 226.1v25.4h-27.9M73.7 243.9h.1M73.7 246.4h.1M73.7 243.9v5.1"/>
<path d="M78.8 243.9h.1M78.8 246.4h.1M78.8 243.9v2.5M83.9 243.9h.1M83.9 246.4h.1M83.9 243.9v2.5M88.9 243.9h.1M88.9 243.9v2.5h-15.2M137.2 243.9h.1M137.2 251.5h.1M137.2 243.9v12.7M139.7 243.9h.1"/>
<path d="M139.7 251.5h.1M139.7 243.9v7.6M142.3 243.9h.1M142.3 251.5h.1M142.3 243.9v7.6M144.8 243.9h.1M144.8 243.9v7.6h-7.6M177.8 241.3h.1M177.8 241.3v7.7M190.5 243.9h.1M190.5 249h.1M190.5 243.9v10.1"/>
<path d="M190.5 249h25.4M294.7 241.3h.1M294.7 241.3h5.1M299.8 241.3h.1M299.8 251.5h.1M299.8 241.3v15.3M190.5 266.7h.1M190.5 266.7v5.1"/>
</g>
<g fill="#f00" stroke="#f00" stroke-width=".25">
<circle cx="114.3" cy="35.6" r=".49"/>
<circle cx="114.3" cy="58.4" r=".49"/>
<circle cx="175.3" cy="35.6" r=".49"/>
<circle cx="147.3" cy="35.6" r=".49"/>
<circle cx="71.1" cy="38.1" r=".49"/>
<circle cx="73.7" cy="48.3" r=".49"/>
<circle cx="71.1" cy="50.8" r=".49"/>
<circle cx="114.3" cy="63.5" r=".49"/>
<circle cx="71.1" cy="73.7" r=".49"/>
<circle cx="167.7" cy="73.7" r=".49"/>
<circle cx="167.7" cy="71.1" r=".49"/>
<circle cx="15.3" cy="76.2" r=".49"/>
<circle cx="71.1" cy="78.8" r=".49"/>
<circle cx="71.1" cy="76.2" r=".49"/>
<circle cx="167.7" cy="76.2" r=".49"/>
<circle cx="132.1" cy="134.6" r=".49"/>
<circle cx="99.1" cy="160" r=".49"/>
<circle cx="104.2" cy="175.3" r=".49"/>
<circle cx="45.7" cy="195.6" r=".49"/>
<circle cx="53.4" cy="198.1" r=".49"/>
<circle cx="137.2" cy="251.5" r=".49"/>
<circle cx="142.3" cy="251.5" r=".49"/>
<circle cx="139.7" cy="251.5" r=".49"/>
<circle cx="45.7" cy="215.9" r=".49"/>
<circle cx="73.7" cy="246.4" r=".49"/>
<circle cx="83.8" cy="246.4" r=".49"/>
<circle cx="78.8" cy="246.4" r=".49"/>
<circle cx="177.8" cy="226.1" r=".49"/>
<circle cx="190.5" cy="177.8" r=".49"/>
<circle cx="190.5" cy="200.7" r=".49"/>
<circle cx="190.5" cy="248.9" r=".49"/>
<circle cx="188" cy="165.1" r=".49"/>
<circle cx="177.8" cy="160" r=".49"/>
<circle cx="180.4" cy="132.1" r=".49"/>
<circle cx="205.8" cy="200.7" r=".49"/>
<circle cx="213.4" cy="177.8" r=".49"/>
<circle cx="205.8" cy="177.8" r=".49"/>
<circle cx="226.1" cy="177.8" r=".49"/>
<circle cx="213.4" cy="193.1" r=".49"/>
<circle cx="83.8" cy="83.8" r=".49"/>
<circle cx="264.2" cy="129.6" r=".49"/>
<circle cx="315" cy="132.1" r=".49"/>
<circle cx="294.7" cy="188" r=".49"/>
<circle cx="299.7" cy="251.5" r=".49"/>
<circle cx="307.4" cy="58.4" r=".49"/>
<circle cx="340.4" cy="35.6" r=".49"/>
<circle cx="307.4" cy="35.6" r=".49"/>
<circle cx="368.3" cy="35.6" r=".49"/>
<circle cx="264.2" cy="38.1" r=".49"/>
<circle cx="266.7" cy="48.3" r=".49"/>
<circle cx="264.2" cy="50.8" r=".49"/>
<circle cx="307.4" cy="63.5" r=".49"/>
<circle cx="360.7" cy="71.1" r=".49"/>
<circle cx="264.2" cy="73.7" r=".49"/>
<circle cx="360.7" cy="73.7" r=".49"/>
<circle cx="208.3" cy="76.2" r=".49"/>
<circle cx="264.2" cy="78.8" r=".49"/>
<circle cx="264.2" cy="76.2" r=".49"/>
<circle cx="360.7" cy="76.2" r=".49"/>
<circle cx="276.9" cy="83.8" r=".49"/>
</g>
<g font-size="5.3">
<text x="7.7" y="13">USB C - PORT1 - POWER</text>
<text x="200.7" y="13">USB C - PORT2 - PGM</text>
<text x="10.2" y="119.7">NVDC 2S BATTERY CHARGER</text>
<text x="256.6" y="117.1">POWER SWITCH</text>
<text x="317.5" y="183.2">BATTERY CONNECTION AND</text>
<text x="317.5" y="188.3">REVERSE PROTECTION</text>
</g>
<g font-size="4.1">
<text x="127.3" y="51.9">U1</text>
<text x="320.3" y="51.9">U15</text>
</g>
<g font-size="2.3">
<text x="144.8" y="22.4">TP2</text>
<text x="337.9" y="22.4">TP13</text>
<text x="171.5" y="27.5">VBUS</text>
<text x="364.5" y="27.5">VBUS_USB2</text>
<text x="28" y="32.6">J1</text>
<text x="144.8" y="35.1">TEST POINT_2</text>
<text x="146.8" y="31" transform="rotate(-90 146.8 31)">1</text>
<text x="221" y="32.6">J8</text>
<text x="337.9" y="35.1">TEST POINT_2</text>
<text x="339.8" y="31" transform="rotate(-90 339.8 31)">1</text>
<text x="60.2" y="40.1">A4B9</text>
<text x="60.2" y="37.6">B4A9</text>
<text x="253.3" y="40.1">A4B9</text>
<text x="253.3" y="37.6">B4A9</text>
<text x="60.2" y="47.8">A6</text>
<text x="74.2" y="47.6">POWER_D+</text>
<text x="174.9" y="43.5" transform="rotate(-90 174.9 43.5)">10uF</text>
<text x="253.3" y="47.8">A6</text>
<text x="367.9" y="43.5" transform="rotate(-90 367.9 43.5)">10uF</text>
<text x="23.4" y="52.8">A8</text>
<text x="60.2" y="50.3">A7</text>
<text x="74.2" y="50.1">POWER_D-</text>
<text x="177.4" y="48.8" transform="rotate(-90 177.4 48.8)">C1</text>
<text x="216.5" y="52.8">A8</text>
<text x="253.3" y="50.3">A7</text>
<text x="370.5" y="50.1" transform="rotate(-90 370.5 50.1)">C37</text>
<text x="23.4" y="55.4">B8</text>
<text x="60.2" y="55.4">B6</text>
<text x="60.2" y="57.9">B7</text>
<text x="124" y="57.9">4</text>
<text x="216.5" y="55.4">B8</text>
<text x="253.3" y="55.4">B6</text>
<text x="253.3" y="57.9">B7</text>
<text x="317" y="57.9">4</text>
<text x="60.2" y="65.5">B5</text>
<text x="60.2" y="63">A5</text>
<text x="69.1" y="63">CC1</text>
<text x="69.1" y="65.6">CC2</text>
<text x="124" y="63">6</text>
<text x="253.3" y="65.5">B5</text>
<text x="253.3" y="63">A5</text>
<text x="262.2" y="63">CC1</text>
<text x="262.2" y="65.6">CC2</text>
<text x="317" y="63">6</text>
<text x="60.2" y="70.6">S1</text>
<text x="81.3" y="70.7">R2</text>
<text x="88.9" y="70.7">R3</text>
<text x="124" y="68.1">5</text>
<text x="159.3" y="68.1">1</text>
<text x="159.3" y="70.6">2</text>
<text x="253.3" y="70.6">S1</text>
<text x="274.4" y="70.7">R33</text>
<text x="282" y="70.7">R34</text>
<text x="317" y="68.1">5</text>
<text x="352.3" y="68.1">1</text>
<text x="352.3" y="70.6">2</text>
<text x="19.3" y="73.2">A1B12</text>
<text x="19.3" y="75.7">B1A12</text>
<text x="60.2" y="73.2">S2</text>
<text x="60.2" y="75.7">S3</text>
<text x="159.3" y="73.2">3</text>
<text x="159.3" y="75.7">7</text>
<text x="212.4" y="73.2">A1B12</text>
<text x="212.4" y="75.7">B1A12</text>
<text x="253.3" y="73.2">S2</text>
<text x="253.3" y="75.7">S3</text>
<text x="352.3" y="73.2">3</text>
<text x="352.3" y="75.7">7</text>
<text x="28" y="83.4">USB4105-GF-A</text>
<text x="60.2" y="78.2">S4</text>
<text x="81.3" y="80.9">10K</text>
<text x="88.9" y="80.9">10K</text>
<text x="221" y="83.4">USB4105-GF-A</text>
<text x="253.3" y="78.2">S4</text>
<text x="274.4" y="80.9">10K</text>
<text x="282" y="80.9">10K</text>
<text x="260.4" y="121.5">VSYS_BC</text>
<text x="128.3" y="129.1">VBUS</text>
<text x="176.6" y="126.6">VSW_3V3</text>
<text x="278.9" y="129">1</text>
<text x="282" y="126.6">SW1</text>
<text x="293.9" y="131.6">2</text>
<text x="293.9" y="129">3</text>
<text x="321.4" y="126.6">VSYS</text>
<text x="263.8" y="136.2" transform="rotate(-90 263.8 136.2)">4.7uF</text>
<text x="282" y="136.7">SW_1POLE_2CONT</text>
<text x="98.7" y="143.8" transform="rotate(-90 98.7 143.8)">10uF</text>
<text x="141.9" y="138.7" transform="rotate(-90 141.9 138.7)">1uF</text>
<text x="177.8" y="141.8">R4</text>
<text x="188" y="141.8">R5</text>
<text x="266.3" y="142.8" transform="rotate(-90 266.3 142.8)">C3</text>
<text x="314.6" y="141.3" transform="rotate(-90 314.6 141.3)">4.7uF</text>
<text x="144.4" y="145.3" transform="rotate(-90 144.4 145.3)">C2</text>
<text x="317.1" y="147.9" transform="rotate(-90 317.1 147.9)">C6</text>
<text x="101.2" y="150.4" transform="rotate(-90 101.2 150.4)">C4</text>
<text x="132" y="153.2" transform="rotate(-90 132 153.2)">23</text>
<text x="156" y="154">U2</text>
<text x="177.8" y="152">4K7</text>
<text x="188" y="152">4K7</text>
<text x="110" y="159.5">22</text>
<text x="166.9" y="159.5">2</text>
<text x="73.7" y="167.2">L1</text>
<text x="110" y="162.1">21</text>
<text x="166.9" y="162.1">9</text>
<text x="223.6" y="164.7">TP3</text>
<text x="232.5" y="164.7">VSYS_BC</text>
<text x="73.7" y="169.8">1uH</text>
<text x="110" y="172.2">18</text>
<text x="225.5" y="173.3" transform="rotate(-90 225.5 173.3)">1</text>
<text x="42" y="174.8">VBUS VBUS</text>
<text x="83.4" y="176.8" transform="rotate(-90 83.4 176.8)">100nF</text>
<text x="110" y="179.8">12</text>
<text x="110" y="174.8">17</text>
<text x="166.9" y="179.8">15</text>
<text x="166.9" y="177.3">16</text>
<text x="223.6" y="177.4">TEST POINT_2</text>
<text x="275.6" y="177.4">VBAT</text>
<text x="292.1" y="174.8">TP12</text>
<text x="45.8" y="182.5">R6</text>
<text x="53.4" y="182.5">R7</text>
<text x="86" y="183.4" transform="rotate(-90 86 183.4)">C5</text>
<text x="205.4" y="183.2" transform="rotate(-90 205.4 183.2)">22uF</text>
<text x="213" y="183.2" transform="rotate(-90 213 183.2)">22uF</text>
<text x="294.1" y="183.4" transform="rotate(-90 294.1 183.4)">1</text>
<text x="207.9" y="191.1" transform="rotate(-90 207.9 191.1)">C7</text>
<text x="215.5" y="191.1" transform="rotate(-90 215.5 191.1)">C8</text>
<text x="235" y="190.1">VBAT</text>
<text x="292.1" y="187.5">TEST POINT_2</text>
<text x="23.4" y="194.9">POWER_D-</text>
<text x="23.4" y="197.4">POWER_D+</text>
<text x="45.8" y="192.6">4K7</text>
<text x="53.4" y="192.6">4K7</text>
<text x="110" y="197.6">24</text>
<text x="111.3" y="195.1">1</text>
<text x="282" y="195.2">MOSFET2</text>
<text x="45.8" y="202.8">R8</text>
<text x="53.4" y="202.8">R9</text>
<text x="166.9" y="202.7">13</text>
<text x="166.9" y="200.2">14</text>
<text x="299.2" y="198.9" transform="rotate(-90 299.2 198.9)">2</text>
<text x="304.8" y="199.2">SSM3J332R</text>
<text x="76.8" y="205.1">VREGN_DIV</text>
<text x="111.3" y="205.2">7</text>
<text x="205.4" y="206" transform="rotate(-90 205.4 206)">22uF</text>
<text x="311.7" y="207.8">1</text>
<text x="45.8" y="212.9">4K7</text>
<text x="53.4" y="212.9">4K7</text>
<text x="111.3" y="215.4">6</text>
<text x="111.3" y="212.9">8</text>
<text x="207.9" y="213.9" transform="rotate(-90 207.9 213.9)">C9</text>
<text x="327.7" y="215.5">R32</text>
<text x="110" y="217.9">10</text>
<text x="291.5" y="221.5" transform="rotate(-90 291.5 221.5)">REVERSE PROTECTION</text>
<text x="299.2" y="219" transform="rotate(-90 299.2 219)">3</text>
<text x="111.3" y="223">3</text>
<text x="166.9" y="225.5">11</text>
<text x="327.7" y="225.6">10K</text>
<text x="73.7" y="233.3">R10</text>
<text x="78.8" y="233.3">R11</text>
<text x="83.9" y="233.3">R12</text>
<text x="88.9" y="233.3">R13</text>
<text x="111.3" y="233.2">5</text>
<text x="190.5" y="233.3">R14</text>
<text x="284.5" y="233.3">J7</text>
<text x="177.4" y="235.2" transform="rotate(-90 177.4 235.2)">4.7uF</text>
<text x="288.8" y="235.7">1</text>
<text x="73.7" y="243.4">0R</text>
<text x="78.8" y="243.4">1M</text>
<text x="83.9" y="243.4">4K7</text>
<text x="88.9" y="243.4">0R</text>
<text x="136.7" y="241.9" transform="rotate(-90 136.7 241.9)">4</text>
<text x="139.2" y="243.1" transform="rotate(-90 139.2 243.1)">25</text>
<text x="141.7" y="243.1" transform="rotate(-90 141.7 243.1)">20</text>
<text x="144.3" y="243.1" transform="rotate(-90 144.3 243.1)">19</text>
<text x="150.9" y="241.4">BQ25886RGE</text>
<text x="180" y="243.1" transform="rotate(-90 180 243.1)">C10</text>
<text x="190.5" y="243.4">10K</text>
<text x="276.9" y="246">HEADER 2/SM_5</text>
<text x="288.8" y="240.8">2</text>
<text x="302.3" y="245.7">BATTERY CONNECTOR</text>
<text x="201.2" y="248.2">VREGN_DIV</text>
<text x="190.5" y="256.1">R15</text>
<text x="190.5" y="266.3">10K</text>
<text x="325.9" y="278.7">Title</text>
<text x="336.1" y="281.3">&lt;Title&gt;</text>
<text x="325.9" y="286.3">Size</text>
<text x="336.1" y="286.3">Document Number</text>
<text x="409.8" y="286.3">Rev</text>
<text x="325.9" y="294">Date:</text>
<text x="328.5" y="288.9">A3</text>
<text x="336.1" y="288.9">&lt;Doc&gt;</text>
<text x="339.1" y="294">Wednesday, March 26, 2025</text>
<text x="376.7" y="294">Sheet</text>
<text x="389.4" y="294">2</text>
<text x="397" y="294">of</text>
<text x="404.7" y="294">5</text>
<text x="412.3" y="288.9">&lt;RevCod</text>
</g>
<g font-size="2.3" fill="#00c">
<text x="48.4" y="41.7">VBUS01</text>
<text x="48.4" y="39.2">VBUS02</text>
<text x="241.5" y="41.7">VBUS01</text>
<text x="241.5" y="39.2">VBUS02</text>
<text x="52.6" y="51.9">DN1</text>
<text x="52.7" y="49.4">DP1</text>
<text x="245.7" y="51.9">DN1</text>
<text x="245.8" y="49.4">DP1</text>
<text x="29.3" y="57">SBU2</text>
<text x="29.3" y="54.4">SBU1</text>
<text x="52.6" y="59.5">DN2</text>
<text x="52.7" y="57">DP2</text>
<text x="128.3" y="59.5">IN_1</text>
<text x="222.3" y="57">SBU2</text>
<text x="222.3" y="54.4">SBU1</text>
<text x="245.7" y="59.5">DN2</text>
<text x="245.8" y="57">DP2</text>
<text x="321.4" y="59.5">IN_1</text>
<text x="52.6" y="64.6">CC1</text>
<text x="128.3" y="64.6">IN_2</text>
<text x="245.7" y="64.6">CC1</text>
<text x="321.4" y="64.6">IN_2</text>
<text x="52.6" y="67.1">CC2</text>
<text x="128.3" y="69.7">IN_3</text>
<text x="148.6" y="69.7">GND_1</text>
<text x="245.7" y="67.1">CC2</text>
<text x="321.4" y="69.7">IN_3</text>
<text x="341.7" y="69.7">GND_1</text>
<text x="29.3" y="74.8">GND01</text>
<text x="29.3" y="77.3">GND02</text>
<text x="41.1" y="72.2">SHELL_GND01</text>
<text x="41.1" y="74.8">SHELL_GND02</text>
<text x="41.1" y="77.3">SHELL_GND03</text>
<text x="148.6" y="72.2">GND_2</text>
<text x="148.6" y="74.8">GND_3</text>
<text x="148.6" y="77.3">GND_4</text>
<text x="222.3" y="74.8">GND01</text>
<text x="222.3" y="77.3">GND02</text>
<text x="234.1" y="72.2">SHELL_GND01</text>
<text x="234.1" y="74.8">SHELL_GND02</text>
<text x="234.1" y="77.3">SHELL_GND03</text>
<text x="341.7" y="72.2">GND_2</text>
<text x="341.7" y="74.8">GND_3</text>
<text x="341.7" y="77.3">GND_4</text>
<text x="41.1" y="79.8">SHELL_GND04</text>
<text x="234.1" y="79.8">SHELL_GND04</text>
<text x="115.6" y="161.1">PMID_2</text>
<text x="158" y="161.1">STAT</text>
<text x="115.6" y="163.7">PMID</text>
<text x="133.2" y="162.5" transform="rotate(-90 133.2 162.5)">VBUS</text>
<text x="157.7" y="163.7">PG_N</text>
<text x="115.6" y="173.8">SW_2</text>
<text x="115.6" y="176.4">SW</text>
<text x="156.8" y="178.9">SYS_2</text>
<text x="115.6" y="181.4">BTST</text>
<text x="159.3" y="181.4">SYS</text>
<text x="115.6" y="196.7">D-</text>
<text x="115.6" y="199.2">D+</text>
<text x="156.9" y="201.8">BAT_2</text>
<text x="115.6" y="206.8">TS</text>
<text x="159.4" y="204.3">BAT</text>
<text x="303.1" y="205.5" transform="rotate(-90 303.1 205.5)">SOURCE</text>
<text x="303.8" y="207.9">GATE</text>
<text x="115.6" y="214.5">ILIM</text>
<text x="115.6" y="217">VSET</text>
<text x="115.6" y="219.5">ICHGSET</text>
<text x="302.9" y="220.3" transform="rotate(-90 302.9 220.3)">DRAIN</text>
<text x="115.6" y="224.6">CE_N</text>
<text x="157.3" y="227.2">REGN</text>
<text x="115.6" y="234.8">OTG</text>
<text x="138.3" y="237.5" transform="rotate(-90 138.3 237.5)">GND</text>
<text x="140.8" y="237.5" transform="rotate(-90 140.8 237.5)">GND_4</text>
<text x="143.3" y="237.5" transform="rotate(-90 143.3 237.5)">GND_3</text>
<text x="145.9" y="237.5" transform="rotate(-90 145.9 237.5)">GND_2</text>
<text x="280.3" y="237.3">PWR</text>
<text x="280.7" y="242.4">GND</text>
</g>
<g font-size="2.3" fill="#400080">
<text x="177.4" y="42.2" transform="rotate(-90 177.4 42.2)">50V</text>
<text x="370.5" y="42.2" transform="rotate(-90 370.5 42.2)">50V</text>
<text x="127" y="83.4">TVS2200DRVR</text>
<text x="320.1" y="83.4">TVS2200DRVR</text>
<text x="266.3" y="136.2" transform="rotate(-90 266.3 136.2)">50v</text>
<text x="101.2" y="143.8" transform="rotate(-90 101.2 143.8)">50v</text>
<text x="144.4" y="138.7" transform="rotate(-90 144.4 138.7)">25V</text>
<text x="317.1" y="141.3" transform="rotate(-90 317.1 141.3)">50v</text>
<text x="86" y="176.8" transform="rotate(-90 86 176.8)">16V</text>
<text x="207.9" y="184.4" transform="rotate(-90 207.9 184.4)">35V</text>
<text x="215.5" y="184.4" transform="rotate(-90 215.5 184.4)">35V</text>
<text x="207.9" y="207.3" transform="rotate(-90 207.9 207.3)">35V</text>
<text x="180" y="235.2" transform="rotate(-90 180 235.2)">50v</text>
</g>
<g font-size="2.3" fill="#f00">
<text x="285.3" y="49.4">PGM_D+</text>
<text x="285.3" y="51.9">PGM_D-</text>
<text x="193.8" y="161.1">ESP_STAT</text>
<text x="193.8" y="166.2">ESP_PG_N</text>
</g>
<g font-size="1.8">
<text x="44" y="1.9">5</text>
<text x="127" y="1.9">4</text>
<text x="209.9" y="1.9">3</text>
<text x="292.9" y="1.9">2</text>
<text x="375.8" y="1.9">1</text>
<text x=".7" y="40.6">D</text>
<text x="418" y="40.6">D</text>
<text x=".7" y="113.6">C</text>
<text x="418" y="113.6">C</text>
<text x=".7" y="186.6">B</text>
<text x="418" y="186.6">B</text>
<text x=".7" y="259.5">A</text>
<text x="418" y="259.5">A</text>
<text x="44" y="296.3">5</text>
<text x="127" y="296.3">4</text>
<text x="209.9" y="296.3">3</text>
<text x="292.9" y="296.3">2</text>
<text x="375.8" y="296.3">1</text>
</g>
</svg>
